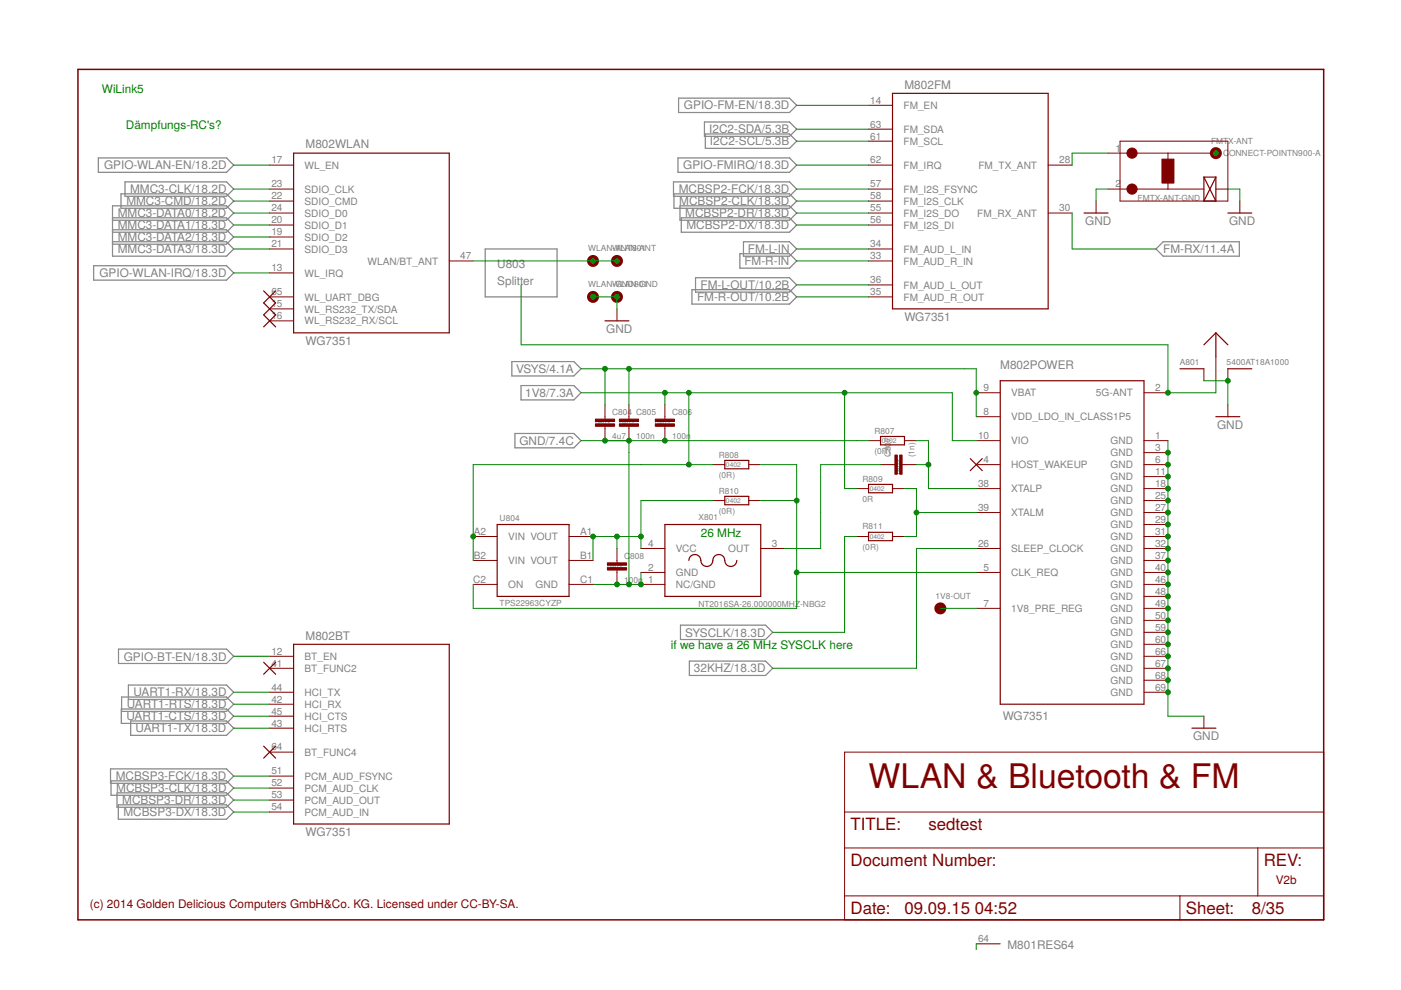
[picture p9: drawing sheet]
<svg xmlns="http://www.w3.org/2000/svg" width="297mm" height="210mm" viewBox="0 0 297 210" stroke-linecap="round" stroke-linejoin="round" font-family="sans-serif">
<g fill="none" stroke="#808080" stroke-width=".25">
<path d="M20.8 33.5h27.2l1.6 1.5-1.6 1.5h-27.2zM26.5 38.6h21.5l1.6 1.5-1.6 1.5h-21.5zM142.8 38.6h24.6l1.5 1.5-1.5 1.5h-24.6zM143.7 33.5h23.7l1.5 1.5-1.5 1.5h-23.7zM143.9 20.8h23.5l1.5 1.5-1.5 1.6h-23.5zM149.4 25.9h18l1.5 1.5-1.5 1.5h-18zM149.5 28.4h17.9l1.5 1.5-1.5 1.6h-17.9zM19.9 56.3h28.1l1.6 1.6-1.6 1.5h-28.1zM23.9 46.7h24.1l1.6-1.5-1.6-1.6h-24.1v10.7h24.1l1.6-1.5-1.6-1.5h-24.1M23.9 48.7h24.1l1.6 1.5-1.6 1.6h-24.1M23.9 46.2h24.1l1.6 1.5-1.6 1.5h-24.1M25.7 41.1h22.3l1.6 1.5-1.6 1.6h-22.3z"/>
<path d="M102.9 52.8h15.2v10.1h-15.2zM142.9 41.1h24.5l1.5 1.5-1.5 1.6h-24.5zM144.2 43.6h23.2l1.5 1.6-1.5 1.5h-23.2zM144.4 46.2h23l1.5 1.5-1.5 1.5h-23zM147.5 58.9h19.9l1.5 1.5-1.5 1.5h-19.9zM156.9 53.8h10.5l1.5 1.5-1.5 1.6h-10.5zM157.6 51.3h9.8l1.5 1.5-1.5 1.5h-9.8zM245.1 52.8l1.5-1.5h16.2v3h-16.2zM108.5 76.7h13.2l1.5 1.5-1.5 1.5h-13.2zM146.7 61.4h20.7l1.5 1.5-1.5 1.6h-20.7zM109.2 91.9h12.5l1.5 1.5-1.5 1.6h-12.5zM110.5 81.7h11.2l1.5 1.6-1.5 1.5h-11.2z"/>
<path d="M25.1 137.6h22.9l1.6 1.5-1.6 1.6h-22.9zM144.3 132.5h18l1.5 1.6-1.5 1.5h-18zM25.7 150.3h22.3l1.6 1.5-1.6 1.6h-22.3zM25.8 147.8h22.2l1.6 1.5-1.6 1.5h-22.2zM27.2 145.2h20.8l1.6 1.6-1.6 1.5h-20.8zM27.7 152.9h20.3l1.6 1.5-1.6 1.5h-20.3zM146.2 140.2h16.1l1.5 1.5-1.5 1.5h-16.1zM23.4 163h24.6l1.6 1.5-1.6 1.6h-24.6zM23.5 165.6h24.5l1.6 1.5-1.6 1.5h-24.5zM24.8 168.1h23.2l1.6 1.5-1.6 1.6h-23.2zM25.1 170.6h22.9l1.6 1.6-1.6 1.5h-22.9z"/>
</g>
<g fill="none" stroke="#800000" stroke-width=".21">
<path d="M57.2 35h5.1M184.1 29.9h5.1M184.1 22.3h5.1M184.1 27.4h5.1M184.1 35h5.1M222.2 35h5.1M234.9 32.5h22.9M237.5 29.9h22.8v12.7h-22.8zM247.6 32.5v7.6M57.2 40.1h5.1M57.2 42.6h5.1M57.2 45.2h5.1"/>
<path d="M57.2 47.7h5.1M57.2 52.8h5.1M57.2 57.9h5.1M57.2 50.2h5.1M95.2 55.3h5.1M184.1 40.1h5.1M184.1 42.6h5.1M184.1 45.2h5.1M184.1 47.7h5.1M184.1 52.8h5.1M184.1 55.3h5.1M222.2 45.2h5.1"/>
<path d="M232.4 42.6v2.6M234.9 40.1h20.3M257.8 40.1h2.5M262.9 42.6v2.6M57.2 62.9h5.1M57.2 65.5h5.1M57.2 68h5.1M130.8 65.5v2.5M184.1 60.4h5.1M184.1 62.9h5.1M255.2 78.2v2.5M257.8 75.6v5.1"/>
<path d="M260.3 78.2v2.5M128.3 85.8v3.1M128.3 90.4v3M133.3 85.8v3.1M133.3 90.4v3M141 85.8v3.1M141 90.4v3M151.1 98.5h2.6M158.7 98.5h2.6M184.1 93.4h2.6M186.7 98.5h3M191.3 98.5h3"/>
<path d="M191.8 93.4h2.5M207 83.3h5.1M207 88.3h5.1M207 93.4h5.1M207 98.5h5.1M242.5 83.3h5.1M242.5 93.4h5.1M242.5 96h5.1M242.5 98.5h5.1M260.3 85.8v2.5M100.3 113.7h5.1M100.3 118.8h5.1"/>
<path d="M120.6 113.7h5.1M120.6 118.8h5.1M130.8 116.3v3M135.9 116.3h5.1M151.1 106.1h2.6M158.7 106.1h2.6M161.3 116.3h5.1M181.6 103.6h2.5M181.6 113.7h2.5M189.2 103.6h2.6M189.2 113.7h2.6M207 103.6h5.1"/>
<path d="M207 108.7h5.1M207 116.3h5.1M242.5 103.6h5.1M242.5 108.7h5.1M242.5 116.3h5.1M242.5 101h5.1M242.5 106.1h5.1M242.5 111.2h5.1M242.5 113.7h5.1M242.5 118.8h5.1M57.2 139.1h5.1M100.3 123.9h5.1"/>
<path d="M120.6 123.9h5.1M130.8 120.9v3M135.9 121.4h5.1M135.9 123.9h5.1M207 121.4h5.1M207 129h5.1M242.5 121.4h5.1M242.5 129h5.1M242.5 123.9h5.1M242.5 126.4h5.1M242.5 131.5h5.1M242.5 134.1h5.1"/>
<path d="M242.5 136.6h5.1M242.5 139.1h5.1M57.2 159.5h5.1M57.2 141.7h5.1M57.2 146.8h5.1M57.2 149.3h5.1M57.2 151.8h5.1M57.2 154.4h5.1M179.1 159.5h101.5v35.5h-101.5zM242.5 141.7h5.1M242.5 144.2h5.1M242.5 146.8h5.1"/>
<path d="M255.2 151.8v2.6M57.2 172.2h5.1M57.2 164.5h5.1M57.2 167.1h5.1M57.2 169.6h5.1M179.1 179.8h101.5M179.1 172.2h101.5M266.7 179.8v10.1M179.1 189.9h101.5M250.2 189.9v5.1M207 200.1h5.1"/>
</g>
<g fill="#800000" stroke="#800000" stroke-width=".21">
<path d="M246.4 33.7h2.5v5.1h-2.5z"/>
<path d="M138.9 89.9h4.1v.5h-4.1z"/>
<path d="M138.9 88.9h4.1v.5h-4.1z"/>
<path d="M126.2 89.9h4.1v.5h-4.1z"/>
<path d="M126.2 88.9h4.1v.5h-4.1z"/>
<path d="M131.3 89.9h4.1v.5h-4.1z"/>
<path d="M131.3 88.9h4.1v.5h-4.1z"/>
<path d="M190.8 96.5h.5v4h-.5z"/>
<path d="M189.7 96.5h.5v4h-.5z"/>
<path d="M128.8 120.4h4v.5h-4z"/>
<path d="M128.8 119.3h4v.5h-4z"/>
</g>
<path d="M16.5 14.7h264.1v180.3h-264.1z" fill="none" stroke="#800000" stroke-width=".32"/>
<g fill="#800000" stroke="#800000" stroke-width=".21">
<circle cx="240" cy="32.5" r="1.08"/>
<circle cx="240" cy="40.1" r="1.08"/>
</g>
<g fill="none" stroke="#800000" stroke-width="1.3">
<circle cx="257.8" cy="32.5" r=".64"/>
<circle cx="125.7" cy="55.3" r=".64"/>
<circle cx="130.8" cy="55.3" r=".64"/>
<circle cx="125.7" cy="62.9" r=".64"/>
<circle cx="130.8" cy="62.9" r=".64"/>
<circle cx="199.4" cy="129" r=".64"/>
</g>
<g fill="none" stroke="#800000" stroke-width=".25">
<path d="M189.2 19.8h33v45.7h-33zM62.3 32.5h32.9v38.1h-32.9zM255.2 37.5h2.6M255.2 37.5v5.1M255.2 37.5l2.6 5.1M257.8 37.5v5.1M257.8 37.5l-2.6 5.1M229.8 45.2h5.1M255.2 42.6h2.6M260.3 45.2h5.1M55.9 61.7l2.5 2.5-2.5 2.6 2.5 2.5M58.4 61.7l-2.5 2.5 2.5 2.6-2.5 2.5"/>
<path d="M128.3 68h5M250.2 78.2h5M257.8 70.6v5M257.8 70.6l-2.6 2.5M257.8 70.6l2.5 2.5M260.3 78.2h5.1M153.7 97.6h5v1.8h-5zM186.7 92.5h5.1v1.8h-5.1zM205.7 97.2l2.6 2.6M208.3 97.2l-2.6 2.6M212.1 80.7h30.4v68.6h-30.4zM257.8 88.3h5.1"/>
<path d="M105.4 111.2h15.2v15.2h-15.2zM141 111.2h20.3v15.2h-20.3zM146 118.8a1.31 1.31 0 0 1 1.5-1.2 1.31 1.31 0 0 1 1.1 1.5 1.31 1.31 0 0 0 1.6 1 1.31 1.31 0 0 0 1-1.6 1.31 1.31 0 0 1 1.5-.9 1.31 1.31 0 0 1 1 1.5 1.27 1.27 0 0 0 1.4 1 1.27 1.27 0 0 0 1.1-1.3M153.7 105.2h5v1.8h-5zM184.1 102.7h5.1v1.8h-5.1zM184.1 112.9h5.1v1.7h-5.1zM62.3 136.6h32.9v38.1h-32.9zM55.9 140.4l2.5 2.6M55.9 158.2l2.5 2.5M58.4 140.4l-2.5 2.6M58.4 158.2l-2.5 2.5M252.7 154.4h5.1"/>
</g>
<g fill="none" stroke="#008000" stroke-width=".21">
<path d="M49.6 35h7.6M168.9 22.3h15.2M168.9 35h15.2M168.9 27.4h15.2M168.9 29.9h15.2M234.9 32.5h-7.6v2.5M49.6 52.8h7.6M49.6 50.2h7.6M49.6 47.7h7.6M49.6 45.2h7.6M49.6 42.6h7.6M49.6 40.1h7.6"/>
<path d="M49.6 57.9h7.6M100.3 55.3h30.5M168.9 52.8h15.2M168.9 47.7h15.2M168.9 45.2h15.2M168.9 42.6h15.2M168.9 40.1h15.2M168.9 55.3h15.2M227.3 45.2v7.6h17.8M234.9 40.1h-2.5v2.5M260.3 40.1h2.6v2.5M110.5 60.4v12.7h137.1v10.2h10.2v-2.6"/>
<path d="M123.2 78.2h83.8v10.1M125.7 62.9h5.1v2.6M128.3 78.2v7.6M133.3 78.2v7.6M168.9 62.9h15.2M168.9 60.4h15.2M123.2 83.3h78.7v10.1h5.1M123.2 93.4h60.9M133.3 93.4v30.5M141 83.3v2.5M146 83.3v15.2M151.1 98.5h-50.8v20.3"/>
<path d="M161.3 98.5h7.6v30.5h-68.6v-5.1M179.1 83.3v20.3h2.5M186.7 98.5h-12.7v17.8h-7.6M194.3 93.4h2.5v10.2h10.2M194.3 98.5h2.5M247.6 93.4v58.4h7.6M255.2 80.7h5.1v5.1M130.8 113.7v2.6M135.9 113.7h-10.2v5.1M151.1 106.1h-15.2v10.2M161.3 106.1h7.6M181.6 113.7h-2.5v20.4h-15.3"/>
<path d="M191.8 103.6h2.5v10.1h-2.5M194.3 108.7h12.7M207 116.3h-12.7v25.4h-30.5M49.6 139.1h7.6M135.9 121.4v2.5h-10.2M168.9 121.4h38.1M199.4 129h7.6M49.6 146.8h7.6M49.6 154.4h7.6M49.6 151.8h7.6M49.6 149.3h7.6M49.6 164.5h7.6"/>
<path d="M49.6 167.1h7.6M49.6 172.2h7.6M49.6 169.6h7.6M207 200.1v1.4"/>
</g>
<g fill="#008000" stroke="#008000" stroke-width=".21">
<circle cx="133.3" cy="78.2" r=".51"/>
<circle cx="128.3" cy="78.2" r=".51"/>
<circle cx="207" cy="83.3" r=".51"/>
<circle cx="141" cy="83.3" r=".51"/>
<circle cx="146" cy="83.3" r=".51"/>
<circle cx="146" cy="98.5" r=".51"/>
<circle cx="179.1" cy="83.3" r=".51"/>
<circle cx="100.3" cy="113.7" r=".51"/>
<circle cx="130.8" cy="62.9" r=".51"/>
<circle cx="125.7" cy="62.9" r=".51"/>
<circle cx="247.6" cy="96" r=".51"/>
<circle cx="247.6" cy="98.5" r=".51"/>
<circle cx="247.6" cy="101" r=".51"/>
<circle cx="247.6" cy="103.6" r=".51"/>
<circle cx="247.6" cy="106.1" r=".51"/>
<circle cx="247.6" cy="108.7" r=".51"/>
<circle cx="247.6" cy="111.2" r=".51"/>
<circle cx="247.6" cy="113.7" r=".51"/>
<circle cx="247.6" cy="116.3" r=".51"/>
<circle cx="247.6" cy="118.8" r=".51"/>
<circle cx="247.6" cy="121.4" r=".51"/>
<circle cx="247.6" cy="123.9" r=".51"/>
<circle cx="247.6" cy="126.4" r=".51"/>
<circle cx="247.6" cy="129" r=".51"/>
<circle cx="247.6" cy="131.5" r=".51"/>
<circle cx="247.6" cy="134.1" r=".51"/>
<circle cx="247.6" cy="136.6" r=".51"/>
<circle cx="247.6" cy="139.1" r=".51"/>
<circle cx="247.6" cy="141.7" r=".51"/>
<circle cx="247.6" cy="144.2" r=".51"/>
<circle cx="247.6" cy="146.8" r=".51"/>
<circle cx="260.3" cy="80.7" r=".51"/>
<circle cx="128.3" cy="93.4" r=".51"/>
<circle cx="133.3" cy="93.4" r=".51"/>
<circle cx="141" cy="93.4" r=".51"/>
<circle cx="135.9" cy="123.9" r=".51"/>
<circle cx="133.3" cy="123.9" r=".51"/>
<circle cx="130.8" cy="123.9" r=".51"/>
<circle cx="125.7" cy="55.3" r=".51"/>
<circle cx="130.8" cy="55.3" r=".51"/>
<circle cx="257.8" cy="32.5" r=".51"/>
<circle cx="247.6" cy="83.3" r=".51"/>
<circle cx="168.9" cy="121.4" r=".51"/>
<circle cx="168.9" cy="106.1" r=".51"/>
<circle cx="194.3" cy="108.7" r=".51"/>
<circle cx="196.8" cy="98.5" r=".51"/>
<circle cx="125.7" cy="113.7" r=".51"/>
<circle cx="130.8" cy="113.7" r=".51"/>
<circle cx="135.9" cy="113.7" r=".51"/>
</g>
<text font-size="7.2" fill="#800000" x="184.1" y="167.1">WLAN &amp; Bluetooth &amp; FM</text>
<g font-size="3.6" fill="#800000">
<text x="180.3" y="176">TITLE:</text>
<text x="196.8" y="176">sedtest</text>
<text x="180.3" y="183.6">Document Number:</text>
<text x="267.9" y="183.6">REV:</text>
<text x="180.3" y="193.8">Date:</text>
<text x="191.8" y="193.8">09.09.15</text>
<text x="206.7" y="193.8">04:52</text>
<text x="251.4" y="193.8">Sheet:</text>
<text x="265.4" y="193.8">8/35</text>
</g>
<g font-size="2.5" fill="#008000">
<text x="21.6" y="19.8">WiLink5</text>
<text x="26.7" y="27.4">Dämpfungs-RC's?</text>
<text x="148.6" y="113.8">26 MHz</text>
<text x="142.2" y="137.6">if we have a 26 MHz SYSCLK here</text>
</g>
<g font-size="2.5" fill="#808080">
<text x="145" y="23.2">GPIO-FM-EN/18.3D</text>
<text x="191.8" y="18.8">M802FM</text>
<text x="150.4" y="28.3">I2C2-SDA/5.3B</text>
<text x="22.1" y="35.9">GPIO-WLAN-EN/18.2D</text>
<text x="64.8" y="31.5">M802WLAN</text>
<text x="144.9" y="35.9">GPIO-FMIRQ/18.3D</text>
<text x="150.5" y="30.8">I2C2-SCL/5.3B</text>
<text x="27.6" y="41">MMC3-CLK/18.2D</text>
<text x="143.9" y="41">MCBSP2-FCK/18.3D</text>
<text x="25" y="46.1">MMC3-DATA0/18.2D</text>
<text x="26.8" y="43.5">MMC3-CMD/18.2D</text>
<text x="144" y="43.5">MCBSP2-CLK/18.3D</text>
<text x="145.3" y="46.1">MCBSP2-DR/18.3D</text>
<text x="230.1" y="47.7">GND</text>
<text x="260.6" y="47.7">GND</text>
<text x="25" y="53.7">MMC3-DATA3/18.3D</text>
<text x="25" y="51.1">MMC3-DATA2/18.3D</text>
<text x="25" y="48.6">MMC3-DATA1/18.3D</text>
<text x="145.5" y="48.6">MCBSP2-DX/18.3D</text>
<text x="158.6" y="53.7">FM-L-IN</text>
<text x="246.6" y="53.7">FM-RX/11.4A</text>
<text x="21.1" y="58.8">GPIO-WLAN-IRQ/18.3D</text>
<text x="105.4" y="56.9">U803</text>
<text x="157.8" y="56.2">FM-R-IN</text>
<text x="105.4" y="60.4">Splitt</text>
<text x="110.9" y="60.4">er</text>
<text x="147.8" y="63.8">FM-R-OUT/10.2B</text>
<text x="148.5" y="61.3">FM-L-OUT/10.2B</text>
<text x="128.5" y="70.6">GND</text>
<text x="191.8" y="68">WG7351</text>
<text x="64.8" y="73.1">WG7351</text>
<text x="109.4" y="79.1">VSYS/4.1A</text>
<text x="212.1" y="78.2">M802POWER</text>
<text x="111.3" y="84.2">1V8/7.3A</text>
<text x="110.1" y="94.3">GND/7.4C</text>
<text x="258" y="90.9">GND</text>
<text x="64.8" y="135.6">M802BT</text>
<text x="145.3" y="135">SYSCLK/18.3D</text>
<text x="26.2" y="140">GPIO-BT-EN/18.3D</text>
<text x="147.1" y="142.6">32KHZ/18.3D</text>
<text x="28.3" y="147.7">UART1-RX/18.3D</text>
<text x="26.8" y="152.7">UART1-CTS/18.3D</text>
<text x="26.9" y="150.2">UART1-RTS/18.3D</text>
<text x="28.8" y="155.3">UART1-TX/18.3D</text>
<text x="212.6" y="152.6">WG7351</text>
<text x="253" y="156.9">GND</text>
<text x="24.5" y="165.4">MCBSP3-FCK/18.3D</text>
<text x="24.7" y="168">MCBSP3-CLK/18.3D</text>
<text x="25.9" y="170.5">MCBSP3-DR/18.3D</text>
<text x="26.2" y="173.1">MCBSP3-DX/18.3D</text>
<text x="64.8" y="177.3">WG7351</text>
<text x="213.6" y="201.1">M801RES64</text>
</g>
<g font-size="2.5" fill="#800000">
<text x="270.5" y="187.4">V2b</text>
<text x="19.1" y="192.5">(c) 2014 Golden Delicious Computers GmbH&amp;Co. KG. Licensed under CC-BY-SA.</text>
</g>
<g font-size="2.1" fill="#808080">
<text x="184.5" y="22">14</text>
<text x="191.6" y="23.1">FM_EN</text>
<text x="184.5" y="27">63</text>
<text x="184.5" y="29.6">61</text>
<text x="191.6" y="28.2">FM_SDA</text>
<text x="57.5" y="34.7">17</text>
<text x="64.6" y="35.8">WL_EN</text>
<text x="184.5" y="34.7">62</text>
<text x="191.6" y="30.7">FM_SCL</text>
<text x="191.6" y="35.8">FM_IRQ</text>
<text x="207.4" y="35.8">FM_TX_ANT</text>
<text x="224.6" y="34.7">28</text>
<text x="236.5" y="32.1">1</text>
<text x="57.5" y="39.7">23</text>
<text x="64.6" y="40.9">SDIO_CLK</text>
<text x="184.5" y="39.7">57</text>
<text x="191.6" y="40.9">FM_I2S_FSYNC</text>
<text x="236.5" y="39.7">2</text>
<text x="57.5" y="42.3">22</text>
<text x="57.5" y="44.8">24</text>
<text x="57.5" y="47.4">20</text>
<text x="64.6" y="43.4">SDIO_CMD</text>
<text x="64.6" y="45.9">SDIO_D0</text>
<text x="184.5" y="42.3">58</text>
<text x="184.5" y="44.8">55</text>
<text x="184.5" y="47.4">56</text>
<text x="191.6" y="43.4">FM_I2S_CLK</text>
<text x="191.6" y="45.9">FM_I2S_DO</text>
<text x="207.2" y="45.9">FM_RX_ANT</text>
<text x="224.6" y="44.8">30</text>
<text x="57.5" y="49.9">19</text>
<text x="57.5" y="52.4">21</text>
<text x="64.6" y="48.5">SDIO_D1</text>
<text x="64.6" y="51">SDIO_D2</text>
<text x="64.6" y="53.6">SDIO_D3</text>
<text x="184.5" y="52.4">34</text>
<text x="191.6" y="48.5">FM_I2S_DI</text>
<text x="191.6" y="53.6">FM_AUD_L_IN</text>
<text x="57.5" y="57.5">13</text>
<text x="64.6" y="58.6">WL_IRQ</text>
<text x="77.9" y="56.1">WLAN/BT_ANT</text>
<text x="97.6" y="55">47</text>
<text x="184.5" y="55">33</text>
<text x="191.6" y="56.1">FM_AUD_R_IN</text>
<text x="57.5" y="62.6">65</text>
<text x="57.5" y="65.1">15</text>
<text x="64.6" y="63.7">WL_UART_DBG</text>
<text x="184.5" y="60.1">36</text>
<text x="184.5" y="62.6">35</text>
<text x="191.6" y="61.2">FM_AUD_L_OUT</text>
<text x="191.6" y="63.7">FM_AUD_R_OUT</text>
<text x="57.5" y="67.7">16</text>
<text x="64.6" y="66.3">WL_RS232_TX/SDA</text>
<text x="64.6" y="68.8">WL_RS232_RX/SCL</text>
<text x="208.6" y="82.9">9</text>
<text x="244.9" y="82.9">2</text>
<text x="208.6" y="88">8</text>
<text x="214.4" y="84">VBAT</text>
<text x="214.4" y="89.1">VDD_LDO_IN_CLASS1P5</text>
<text x="232.4" y="84">5G-ANT</text>
<text x="207.4" y="93.1">10</text>
<text x="214.4" y="94.2">VIO</text>
<text x="235.5" y="94.2">GND</text>
<text x="244.9" y="93.1">1</text>
<text x="244.9" y="95.6">3</text>
<text x="208.6" y="98.2">4</text>
<text x="214.4" y="99.3">HOST_WAKEUP</text>
<text x="235.5" y="96.7">GND</text>
<text x="235.5" y="99.3">GND</text>
<text x="235.5" y="101.8">GND</text>
<text x="244.9" y="98.2">6</text>
<text x="244.9" y="100.7">11</text>
<text x="207.4" y="103.2">38</text>
<text x="214.4" y="104.4">XTALP</text>
<text x="235.5" y="104.4">GND</text>
<text x="235.5" y="106.9">GND</text>
<text x="244.9" y="103.2">18</text>
<text x="244.9" y="105.8">25</text>
<text x="100.5" y="113.4">A2</text>
<text x="123" y="113.4">A1</text>
<text x="207.4" y="108.3">39</text>
<text x="214.4" y="109.4">XTALM</text>
<text x="235.5" y="109.4">GND</text>
<text x="235.5" y="112">GND</text>
<text x="244.9" y="108.3">27</text>
<text x="244.9" y="110.9">29</text>
<text x="244.9" y="113.4">31</text>
<text x="100.5" y="118.5">B2</text>
<text x="107.8" y="114.5">VIN VOUT</text>
<text x="107.8" y="119.6">VIN VOUT</text>
<text x="123" y="118.5">B1</text>
<text x="137.4" y="115.9">4</text>
<text x="143.3" y="117.1">VCC</text>
<text x="154.4" y="117.1">OUT</text>
<text x="163.6" y="115.9">3</text>
<text x="207.4" y="115.9">26</text>
<text x="214.4" y="117.1">SLEEP_CLOCK</text>
<text x="235.5" y="114.5">GND</text>
<text x="235.5" y="117.1">GND</text>
<text x="235.5" y="119.6">GND</text>
<text x="244.9" y="115.9">32</text>
<text x="244.9" y="118.5">37</text>
<text x="100.3" y="123.6">C2</text>
<text x="107.8" y="124.7">ON</text>
<text x="113.6" y="124.7">GND</text>
<text x="123" y="123.6">C1</text>
<text x="137.4" y="123.6">1</text>
<text x="137.4" y="121">2</text>
<text x="143.3" y="124.7">NC/GND</text>
<text x="143.3" y="122.1">GND</text>
<text x="208.6" y="121">5</text>
<text x="214.4" y="122.1">CLK_REQ</text>
<text x="235.5" y="122.1">GND</text>
<text x="235.5" y="124.7">GND</text>
<text x="244.9" y="121">40</text>
<text x="244.9" y="123.6">46</text>
<text x="208.6" y="128.6">7</text>
<text x="214.4" y="129.8">1V8_PRE_REG</text>
<text x="235.5" y="127.2">GND</text>
<text x="235.5" y="129.8">GND</text>
<text x="244.9" y="126.1">48</text>
<text x="244.9" y="128.6">49</text>
<text x="244.9" y="131.2">50</text>
<text x="235.5" y="132.3">GND</text>
<text x="235.5" y="134.8">GND</text>
<text x="235.5" y="137.4">GND</text>
<text x="244.9" y="133.7">59</text>
<text x="244.9" y="136.3">60</text>
<text x="57.5" y="138.8">12</text>
<text x="57.5" y="141.3">41</text>
<text x="64.6" y="139.9">BT_EN</text>
<text x="64.6" y="142.5">BT_FUNC2</text>
<text x="235.5" y="139.9">GND</text>
<text x="235.5" y="142.5">GND</text>
<text x="244.9" y="138.8">66</text>
<text x="244.9" y="141.3">67</text>
<text x="244.9" y="143.9">68</text>
<text x="57.5" y="146.4">44</text>
<text x="57.5" y="149">42</text>
<text x="64.6" y="147.5">HCI_TX</text>
<text x="235.5" y="145">GND</text>
<text x="235.5" y="147.5">GND</text>
<text x="244.9" y="146.4">69</text>
<text x="57.5" y="151.5">45</text>
<text x="57.5" y="154">43</text>
<text x="64.6" y="150.1">HCI_RX</text>
<text x="64.6" y="152.6">HCI_CTS</text>
<text x="64.6" y="155.2">HCI_RTS</text>
<text x="57.5" y="159.1">64</text>
<text x="64.6" y="160.2">BT_FUNC4</text>
<text x="57.5" y="164.2">51</text>
<text x="57.5" y="166.7">52</text>
<text x="64.6" y="165.3">PCM_AUD_FSYNC</text>
<text x="64.6" y="167.9">PCM_AUD_CLK</text>
<text x="57.5" y="169.3">53</text>
<text x="57.5" y="171.8">54</text>
<text x="64.6" y="170.4">PCM_AUD_OUT</text>
<text x="64.6" y="172.9">PCM_AUD_IN</text>
<text x="207.4" y="199.8">64</text>
</g>
<g font-size="1.8" fill="#808080">
<text x="256.8" y="30.4">FMT</text>
<text x="259.3" y="33.1">C</text>
<text x="260.4" y="30.4">X-ANT</text>
<text x="260.6" y="33.1">ONNECT-POINTN900-A</text>
<text x="241.2" y="42.6">FMTX-ANT-GND</text>
<text x="124.7" y="53.3">WLANWLAN-ANT</text>
<text x="129.9" y="53.3">-ANT801</text>
<text x="124.7" y="60.9">WLANWLAN-GND</text>
<text x="129.9" y="60.9">-GND801</text>
<text x="250.2" y="77.4">A801</text>
<text x="260.1" y="77.4">5400AT18A1000</text>
<text x="129.8" y="88">C804 C805</text>
<text x="142.5" y="88">C806</text>
<text x="129.8" y="93.1">4u7</text>
<text x="134.9" y="93.1">100n</text>
<text x="142.5" y="93.1">100n</text>
<text x="185.4" y="91.9">R807</text>
<text x="152.4" y="101.3">(0R)</text>
<text x="152.4" y="97">R808</text>
<text x="185.4" y="96.2">(0R)</text>
<text x="188.8" y="97" transform="rotate(-90 188.8 97)">C807</text>
<text x="193.9" y="97" transform="rotate(-90 193.9 97)">(1n)</text>
<text x="152.4" y="104.6">R810</text>
<text x="182.9" y="106.4">0R</text>
<text x="182.9" y="102.1">R809</text>
<text x="105.9" y="110.5">U804</text>
<text x="148.1" y="110.2">X801</text>
<text x="152.4" y="108.9">(0R)</text>
<text x="182.9" y="112.3">R811</text>
<text x="132.3" y="118.5">C</text>
<text x="133.6" y="118.5">808</text>
<text x="182.9" y="116.5">(0R)</text>
<text x="132.3" y="123.5">100n</text>
<text x="105.9" y="128.5">TPS22963CYZP</text>
<text x="148.1" y="128.7">NT2016SA-26.000000MHZ-NBG2</text>
<text x="198.4" y="127">1V8-OUT</text>
</g>
<g font-size="1.4" fill="#808080">
<text x="126.2" y="90.1">0603</text>
<text x="131.3" y="90.1">0402</text>
<text x="138.9" y="90.1">0402</text>
<text x="186.9" y="93.9">0402</text>
<text x="153.9" y="99">0402</text>
<text x="191" y="100.5" transform="rotate(-90 191 100.5)">0402</text>
<text x="153.9" y="106.6">0402</text>
<text x="184.4" y="104.1">0402</text>
<text x="184.4" y="114.3">0402</text>
<text x="128.8" y="120.6">0402</text>
</g>
</svg>
